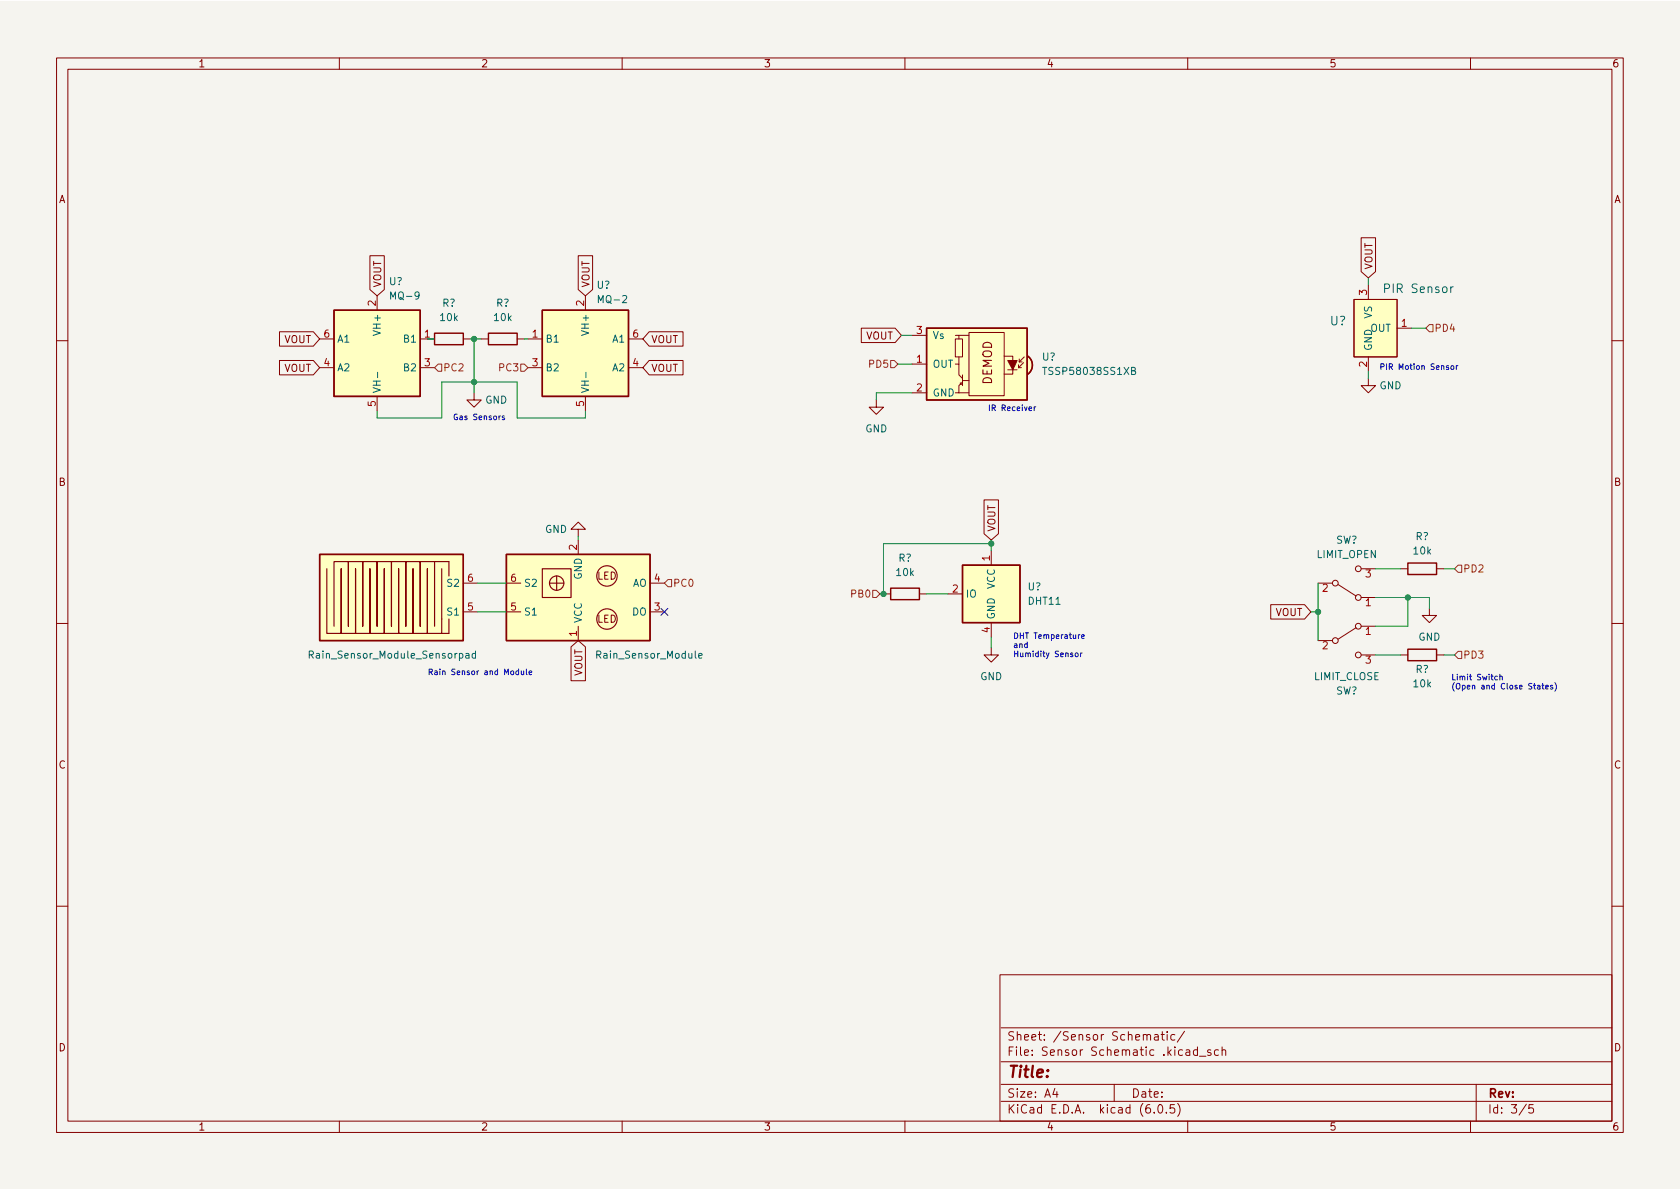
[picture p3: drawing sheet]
<svg xmlns="http://www.w3.org/2000/svg" width="297mm" height="210mm" viewBox="0 0 297 210" stroke-linecap="round" stroke-linejoin="round" font-family="sans-serif">
<path d="M0 .2h297v210.1h-297z" fill="#f5f4ef" stroke="#f5f4ef" stroke-width=".18"/>
<g fill="none" stroke="#840000" stroke-width=".18">
<path d="M10 10.2h277v190.1h-277zM12 12.2h273v186.1h-273zM60 10.2v2M110 10.2v2M160 10.2v2M210 10.2v2M260 10.2v2M49.4 58.7h6l1.1 1.2-1.1 1.3h-6zM56.5 59.9h2.6M65.4 45.2h2.5v6l-1.2 1.1-1.3-1.1zM66.7 52.3v2.6M74.3 59.9h2.5"/>
<path d="M81.9 59.9h1.3M85.1 59.9h1.3M91.4 59.9h1.3M93.3 59.9h2.6M102.2 45.2h2.6v6l-1.3 1.1-1.3-1.1zM103.5 52.3v2.6M111.1 59.9h2.6M114.8 58.7h6v2.5h-6l-1.1-1.3zM152.3 58h6l1.1 1.3-1.1 1.3h-6zM161.3 59.3h2.5M168.9 59.9h1.3v3.2h-1.3zM168.9 59.3h.6v.6"/>
<path d="M169.5 59.3h1.8M171.3 58.8h6.2v11.2h-6.2zM239.4 53h7.6v10.1h-7.6zM240.7 42h2.5v6l-1.3 1.1-1.2-1.1zM241.9 50.4v2.6M247 58h2.6M10 60.2h2M49.4 63.7h6l1.1 1.3-1.1 1.3h-6zM56.5 65h2.6M66.7 70.1v2.5M74.3 65h2.5M83.8 69.5v1.2h1.3l-1.3 1.3-1.3-1.3h1.3"/>
<path d="M93.3 65h2.6M103.5 70.1v2.5M111.1 65h2.6M114.8 63.7h6v2.6h-6l-1.1-1.3zM154.9 70.7v1.3h1.3l-1.3 1.3-1.2-1.3h1.2M161.3 69.5h2.5M161.3 64.4h2.5M168.9 64.4h.6v1.9l.7 .6M169.5 69.5h1.8M169.5 63.1v1.3M169.8 67.7v.2h.3M170.2 67.6l-.7 .6v1.3h-.6"/>
<path d="M170.2 67.3h1.1M170.2 66.3v1.9M177.5 63h1.6v3.2h-1.6M178.2 65.4h1.6M180.1 65h.5M180.1 64.5v.5M180.2 64h.5M180.2 63.5v.5M181 64.1l-.9 .9M181.1 63.1l-.9 .9M241.9 66.9v1.3h1.3l-1.3 1.3-1.2-1.3h1.2M241.9 63.1v2.6"/>
<path d="M285 60.2h2M102.2 93.6h1.3l-1.3-1.3-1.2 1.3h1.2v1.3M102.2 95.5v2.5M174 88.4h2.5v6l-1.2 1.1-1.3-1.1zM175.3 97.4v2.5M10 110.2h2M81.9 108.2h2.6M81.9 103.1h2.6M89.5 108.2h2.6M89.5 103.1h2.6M101 114.4l1.2-1.1 1.3 1.1v6h-2.5zM102.2 110.7v2.6"/>
<path d="M114.9 108.2h2.6M114.9 103.1h2.6M156.2 105h1.3M162.6 105h1.2M167.6 105h2.6M175.3 114.5v1.3h1.2l-1.2 1.3-1.3-1.3h1.3M175.3 110.1v2.5M224.7 106.9h6l1.1 1.3-1.1 1.3h-6zM233 103.1h2.6M233 113.3h2.6M236.6 103.4l3.2 2M239.8 111l-3.2 2"/>
<path d="M240.7 110.7h2.5M240.7 115.8h2.5M240.7 105.7h2.5M240.7 100.6h2.5M247.6 115.8h1.3M247.6 100.6h1.3M252.7 107.6v1.2h1.3l-1.3 1.3-1.2-1.3h1.2M254 115.8h1.3M254 100.6h1.3M285 110.2h2M10 160.2h2M176.8 172.4h108.2v25.9h-108.2z"/>
<path d="M285 160.2h2M60 198.3v2M110 198.3v2M160 198.3v2M177 194.8h108M177 191.8h108M177 187.8h108M177 181.8h108M186.5 192.5l-.4 1h1M186.9 193v1M197 191.8v3M204.1 196.7v.1"/>
<path d="M204.1 183h.6l.1 .9M204.8 183.3l-.5 .1a.29 .29 0 0 0-.2 .2 .29 .29 0 0 0 .2 .3h.5M204.9 195.4l.2-.1a.81 .81 0 0 1 .6 .7 .81 .81 0 0 1-.3 .8h-.2a.81 .81 0 0 1-.6-.6 .81 .81 0 0 1 .3-.8zM205.3 182.9h.6M205.5 182.4v1.3l.4 .2M206.2 196.7v.1M206.4 182.4v.2M206.4 182.9v1M207.6 195.3h-.7v.7l.2-.1 .5 .1 .1 .2-.1 .5-.2 .1-.5-.1M207.7 183l-.4-.1-.3 .3v.4l.1 .3h.6M208.2 195.1a1.72 1.72 0 0 1 0 2.3M209.4 182.4l-1.3 1.9"/>
<path d="M210 198.3v2M211.7 185.7l-.4-.1-.3 .3v.4l.1 .3h.6M211.7 185.1v1.5M212.1 186.8h1.1M214.1 185.7l-.4-.1-.2 .2 .1 .3 .5 .1v.4h-.6M215.4 185.7l-.4-.1-.3 .3v.4l.2 .3h.5M216.1 185.8l.2-.2 .3 .1 .1 .9M216.1 185.1v1.5M260 198.3v2M261 191.8v6.5M269.9 195.3l-1.3 1.9M271.1 195.3h-.7l-.1 .7 .2-.1 .5 .1 .2 .2-.1 .5-.2 .1-.6-.1"/>
<circle cx="236.1" cy="113.3" r=".51"/>
<circle cx="236.1" cy="103.1" r=".51"/>
<circle cx="240.2" cy="110.7" r=".51"/>
<circle cx="240.2" cy="100.6" r=".51"/>
<circle cx="240.2" cy="105.7" r=".51"/>
<circle cx="240.2" cy="115.8" r=".51"/>
</g>
<g fill="#ffffc2" stroke="#ffffc2" stroke-width=".18">
<path d="M56.5 98h25.4v15.3h-25.4z"/>
<path d="M170.2 99.9h10.1v10.2h-10.1z"/>
<path d="M181.7 63a1.97 1.97 0 0 1 0 3.2l-1.1-1.6z"/>
<path d="M163.8 58h17.8v12.7h-17.8z"/>
<path d="M239.4 53h7.6v10.1h-7.6z"/>
<path d="M95.9 54.9h15.2v15.2h-15.2z"/>
<path d="M59.1 54.9h15.2v15.2h-15.2z"/>
<path d="M89.5 98h25.4v15.3h-25.4z"/>
</g>
<path d="M59.1 54.9h15.2v15.2h-15.2zM76.8 58.9h5.1v2.1h-5.1zM86.4 58.9h5v2.1h-5zM95.9 54.9h15.2v15.2h-15.2zM163.8 58h17.8v12.7h-17.8zM181.7 63a1.97 1.97 0 0 1 0 3.2M56.5 98h25.4v15.3h-25.4zM89.5 98h25.4v15.3h-25.4zM170.2 99.9h10.1v10.2h-10.1zM248.9 99.6h5.1v2h-5.1zM157.5 104h5.1v2h-5.1zM248.9 114.8h5.1v2h-5.1z" fill="none" stroke="#840000" stroke-width=".25"/>
<g fill="none" stroke="#840000" stroke-width=".2">
<path d="M76.8 99.3h2.6zM79.4 99.3v2.5zM57.8 100.6v11.4h2.5v-11.4v11.4h2.6v-11.4v11.4h2.5v-11.4v11.4h2.5v-11.4v11.4h2.6v-11.4v11.4h2.5v-11.4v11.4h2.6v-11.4v11.4h2.5v-2.5M59.1 110.7v-11.4h2.5v11.4v-11.4h2.5v11.4v-11.4h2.6v11.4v-11.4h2.5v11.4v-11.4h2.6v11.4v-11.4h2.5v11.4v-11.4h2.5v11.4M78.1 100.6v8.9zM78.1 112h1.3zM79.4 109.5v2.5zM95.9 100.6h5.1v5.1h-5.1zM97.2 103.1h2.5M98.4 101.8v2.6"/>
<circle cx="98.4" cy="103.1" r="1.27"/>
<circle cx="107.3" cy="109.5" r="1.8"/>
<circle cx="107.3" cy="101.8" r="1.8"/>
</g>
<path d="M256.9 50.7l-.3 .1-.1 .2M66.8 65.8v1M103.6 65.8v1M184.4 65h.7M200.1 65.6l.5-.1 .1-.2v-.2l-.6-.1v1.2h.5l.1-.1 .1-.3-.3-.2M54.7 115.8l.6-.1 .1-.2-.1-.3-.6-.1v1.3M82.4 115.6h.5v.8M82.9 115.8l-.4 .1-.2 .2 .2 .3 .4-.1M84.1 115.6l-.4-.1-.2 .3 .1 .5h.5M84.1 115.1v1.3M123.5 116l.6-.2v-.2l-.4-.1-.2 .2 .1 .6h.5" fill="none" stroke="#006464" stroke-width=".18"/>
<path d="M178.2 63.7h1.6l-.7 1.7z" fill="#840000" stroke="#840000" stroke-width=".18"/>
<path d="M252.7 57.4h.7v1.3h-.7l-.6-.7zM77.5 64.4h.6v1.3h-.6l-.7-.7zM92.1 64.4h.6l.6 .6-.6 .7h-.6zM157.5 63.7h.6l.6 .7-.6 .6h-.6zM257.8 99.9h.6v1.3h-.6l-.6-.6zM118.1 102.5h.6v1.3h-.6l-.6-.7zM154.3 104.4h.6l.7 .6-.7 .7h-.6zM257.8 115.2h.6v1.3h-.6l-.6-.7z" fill="none" stroke="#725600" stroke-width=".18"/>
<g fill="none" stroke="#0000c2" stroke-width=".18">
<path d="M88.5 73.6l-.3 .1M89.2 73.6h-.3l-.1 .1v.1l.4 .1v.3h-.4M181.9 72.3l.5-.1v-.2l-.3-.1-.2 .2 .1 .5h.4M182.8 71.9v.7M183.1 71.9l-.3 .2M256.1 64.7h-.2l-.2 .1 .1 .1 .3 .1v.3h-.4M256.6 64.8l.1-.1 .3 .1v.5l-.4-.1zM257.5 64.7v.6M257.8 64.7l-.3 .2M91.7 118.7l-.3-.1-.2 .2 .1 .5h.4M91.7 118.3v1M92.2 118.6v.7l.4-.1"/>
<path d="M92.6 118.6v.7M93.1 118.3v.9l.1 .1M93.5 119l.5-.1v-.2l-.3-.1-.2 .2 .1 .5h.4M190.2 115.5h.2l.2 .2v.2l-.2 .2-.3-.2zM191 112.2l-.3 .2M191.1 115.5v.6M191.2 112.6l.5-.1v-.2l-.3-.1-.2 .2 .1 .5h.4M191.3 115.5l-.2 .2M264.8 119.6h-.3l-.2 .2 .1 .4h.4M265.2 119.7l.4-.1v.6M265.2 119.2v1M271.9 121.2h.3l.1 .6"/>
<path d="M272.3 121.4l-.5 .2 .2 .2h.3M272.6 121.2h.4M272.8 120.8v.9l.2 .1M273.3 121.5l.5-.1-.1-.2h-.3l-.1 .1v.5h.4M274.5 121.2h-.2l-.2 .1 .1 .2 .3 .1v.2h-.4M274.9 120.7a1.14 1.14 0 0 1 0 1.5"/>
</g>
<g fill="none" stroke="#009600" stroke-width=".18">
<path d="M75.6 59.9h1.2M83.2 59.9h1.9M83.8 59.9v9.6M92.7 59.9h.6M159.4 59.3h1.9M241.9 49.1v1.3M249.6 58h2.5M66.7 72.6v1.3h11.4v-6.3h13.3v6.3h12.1v-1.3M158.7 64.4h2.6M161.3 69.5h-6.4v1.2M241.9 65.7v1.2M102.2 94.9v.6"/>
<path d="M175.3 95.5v1.9M175.3 96.1h-19.1v8.9h-.6M84.5 103.1h5M84.5 108.2h5M163.8 105h3.8M175.3 112.6v1.9M231.8 108.2h1.2M233 103.1v10.2M243.2 115.8h4.4M243.2 105.7h9.5v1.9M243.2 100.6h4.4M248.9 105.7v5h-5.7"/>
<path d="M255.3 115.8h1.9M255.3 100.6h1.9"/>
</g>
<path d="M116.9 107.6l1.2 1.2M118.1 107.6l-1.2 1.2" fill="none" stroke="#000084" stroke-width=".18"/>
<g fill="#009600" stroke="#009600" stroke-width=".18">
<circle cx="248.9" cy="105.7" r=".46"/>
<circle cx="83.8" cy="67.6" r=".46"/>
<circle cx="83.8" cy="59.9" r=".46"/>
<circle cx="233" cy="108.2" r=".46"/>
<circle cx="156.2" cy="105" r=".46"/>
<circle cx="175.3" cy="96.1" r=".46"/>
</g>
<text font-size="2.8" fill="#840000" x="178" y="190.6">Title:</text>
<g font-size="2.1" fill="#006464">
<text x="245.1" y="51.8">PIR Sensor</text>
<text x="235.2" y="57.5">U?</text>
</g>
<g font-size="2.1" fill="#840000">
<text x="175.4" y="68.1" transform="rotate(-90 175.4 68.1)">DEMOD</text>
<text x="178" y="184">Sheet: /Sensor Schematic/</text>
<text x="178" y="186.7">File: Sensor Schematic .kicad_sch</text>
<text x="178" y="196.9">KiCad E.D.A. kicad (6.0.5)</text>
<text x="178" y="194.1">Size: A4</text>
<text x="200" y="194.1">Date:</text>
<text x="263" y="194.1">Rev:</text>
<text x="263" y="196.9">Id: 3/5</text>
</g>
<g font-size="1.8" fill="#840000">
<text x="35" y="11.9">1</text>
<text x="85" y="11.9">2</text>
<text x="135" y="11.9">3</text>
<text x="185" y="11.9">4</text>
<text x="235" y="11.9">5</text>
<text x="285" y="11.9">6</text>
<text x="10.3" y="35.9">A</text>
<text x="285.3" y="35.9">A</text>
<text x="242.7" y="47.7" transform="rotate(-90 242.7 47.7)">VOUT</text>
<text x="67.4" y="50.9" transform="rotate(-90 67.4 50.9)">VOUT</text>
<text x="104.2" y="50.9" transform="rotate(-90 104.2 50.9)">VOUT</text>
<text x="50.2" y="65.7">VOUT</text>
<text x="50.2" y="60.7">VOUT</text>
<text x="115.1" y="60.7">VOUT</text>
<text x="115.1" y="65.7">VOUT</text>
<text x="153" y="60">VOUT</text>
<text x="10.3" y="85.9">B</text>
<text x="285.3" y="85.9">B</text>
<text x="176" y="94.1" transform="rotate(-90 176 94.1)">VOUT</text>
<text x="105.5" y="102.5">LED</text>
<text x="105.5" y="110.1">LED</text>
<text x="225.4" y="108.9">VOUT</text>
<text x="103" y="119.6" transform="rotate(-90 103 119.6)">VOUT</text>
<text x="10.3" y="135.9">C</text>
<text x="285.3" y="135.9">C</text>
<text x="10.3" y="185.9">D</text>
<text x="285.3" y="185.9">D</text>
<text x="35" y="199.9">1</text>
<text x="85" y="199.9">2</text>
<text x="135" y="199.9">3</text>
<text x="185" y="199.9">4</text>
<text x="235" y="199.9">5</text>
<text x="285" y="199.9">6</text>
</g>
<g font-size="1.8" fill="#006464">
<text x="68.8" y="50.4">U?</text>
<text x="69.3" y="53">MQ-9</text>
<text x="105.5" y="51">U?</text>
<text x="106.1" y="53.6">MQ-2</text>
<text x="67.3" y="58.9" transform="rotate(-90 67.3 58.9)">VH+</text>
<text x="77.9" y="56.8">10k</text>
<text x="78.2" y="54.2">R?</text>
<text x="87.4" y="56.8">10k</text>
<text x="87.7" y="54.2">R?</text>
<text x="104.1" y="58.9" transform="rotate(-90 104.1 58.9)">VH+</text>
<text x="164.8" y="59.9">Vs</text>
<text x="242.3" y="58.7">OUT</text>
<text x="242.6" y="56.3" transform="rotate(-90 242.6 56.3)">VS</text>
<text x="59.6" y="65.7">A2</text>
<text x="59.6" y="60.6">A1</text>
<text x="71.5" y="60.6">B1</text>
<text x="71.5" y="65.7">B2</text>
<text x="96.4" y="60.6">B1</text>
<text x="96.4" y="65.7">B2</text>
<text x="108.4" y="65.7">A2</text>
<text x="108.4" y="60.6">A1</text>
<text x="164.8" y="65">OUT</text>
<text x="184.3" y="63.7">U?</text>
<text x="242.6" y="62.1" transform="rotate(-90 242.6 62.1)">GND</text>
<text x="67.3" y="69.6" transform="rotate(-90 67.3 69.6)">VH-</text>
<text x="85.8" y="71.4">GND</text>
<text x="104.1" y="69.6" transform="rotate(-90 104.1 69.6)">VH-</text>
<text x="164.8" y="70.1">GND</text>
<text x="185" y="66.3">TSSP58038SS1XB</text>
<text x="243.9" y="68.8">GND</text>
<text x="153" y="76.4">GND</text>
<text x="96.4" y="94.2">GND</text>
<text x="250.3" y="95.5">R?</text>
<text x="158.5" y="101.8">10k</text>
<text x="158.8" y="99.3">R?</text>
<text x="232.8" y="98.7">LIMIT_OPEN</text>
<text x="236.2" y="96.1">SW?</text>
<text x="250" y="98">10k</text>
<text x="79.2" y="103.8">S2</text>
<text x="92.6" y="103.8">S2</text>
<text x="102.9" y="102.5" transform="rotate(-90 102.9 102.5)">GND</text>
<text x="111.8" y="103.8">AO</text>
<text x="170.7" y="105.7">IO</text>
<text x="175.9" y="104.2" transform="rotate(-90 175.9 104.2)">VCC</text>
<text x="181.7" y="104.4">U?</text>
<text x="181.9" y="106.9">DHT11</text>
<text x="79.2" y="108.8">S1</text>
<text x="92.6" y="108.8">S1</text>
<text x="102.9" y="110.2" transform="rotate(-90 102.9 110.2)">VCC</text>
<text x="111.8" y="108.8">DO</text>
<text x="175.9" y="109.6" transform="rotate(-90 175.9 109.6)">GND</text>
<text x="250.8" y="113.3">GND</text>
<text x="55.3" y="116.5">Rain_Sensor_Module_Sensorpad</text>
<text x="105.8" y="116.5">Rain_Sensor_Module</text>
<text x="250.3" y="119">R?</text>
<text x="173.3" y="120.3">GND</text>
<text x="232.3" y="120.3">LIMIT_CLOSE</text>
<text x="236.2" y="122.8">SW?</text>
<text x="250" y="121.5">10k</text>
</g>
<g font-size="1.8" fill="#a90000">
<text x="241.7" y="52.2" transform="rotate(-90 241.7 52.2)">3</text>
<text x="57.3" y="59.7">6</text>
<text x="66.4" y="54.1" transform="rotate(-90 66.4 54.1)">2</text>
<text x="75.1" y="59.7">1</text>
<text x="94.1" y="59.7">1</text>
<text x="103.3" y="54.1" transform="rotate(-90 103.3 54.1)">2</text>
<text x="111.9" y="59.7">6</text>
<text x="162.1" y="59">3</text>
<text x="247.8" y="57.8">1</text>
<text x="57.3" y="64.8">4</text>
<text x="75.1" y="64.8">3</text>
<text x="94.1" y="64.8">3</text>
<text x="111.9" y="64.8">4</text>
<text x="162.1" y="64.1">1</text>
<text x="241.7" y="64.9" transform="rotate(-90 241.7 64.9)">2</text>
<text x="66.4" y="71.9" transform="rotate(-90 66.4 71.9)">5</text>
<text x="103.3" y="71.9" transform="rotate(-90 103.3 71.9)">5</text>
<text x="162.1" y="69.2">2</text>
<text x="102" y="97.3" transform="rotate(-90 102 97.3)">2</text>
<text x="175" y="99.2" transform="rotate(-90 175 99.2)">1</text>
<text x="82.7" y="107.9">5</text>
<text x="82.7" y="102.9">6</text>
<text x="90.3" y="107.9">5</text>
<text x="90.3" y="102.9">6</text>
<text x="115.7" y="107.9">3</text>
<text x="115.7" y="102.9">4</text>
<text x="168.4" y="104.8">2</text>
<text x="233.8" y="104.6">2</text>
<text x="241.4" y="107.2">1</text>
<text x="241.4" y="102.1">3</text>
<text x="102" y="112.5" transform="rotate(-90 102 112.5)">1</text>
<text x="175" y="111.9" transform="rotate(-90 175 111.9)">4</text>
<text x="241.4" y="112.3">1</text>
<text x="233.8" y="114.8">2</text>
<text x="241.4" y="117.3">3</text>
</g>
<g font-size="1.8" fill="#725600">
<text x="253.6" y="58.7">PD4</text>
<text x="78.3" y="65.7">PC2</text>
<text x="88.4" y="65.7">PC3</text>
<text x="153.8" y="65">PD5</text>
<text x="258.6" y="101.2">PD2</text>
<text x="118.9" y="103.8">PC0</text>
<text x="150.7" y="105.7">PB0</text>
<text x="258.6" y="116.5">PD3</text>
</g>
<g font-size="1.4" fill="#0000c2">
<text x="243.8" y="65.4">PIR Motion Sensor</text>
<text x="80" y="74.3">Gas Sensors</text>
<text x="174.6" y="72.7">IR Receiver</text>
<text x="179.1" y="113">DHT Temperature</text>
<text x="75.6" y="119.4">Rain Sensor and Module</text>
<text x="179.1" y="114.6">and</text>
<text x="179.1" y="116.2">Humidity Sensor</text>
<text x="256.5" y="120.3">Limit Switch</text>
<text x="256.5" y="121.9">(Open and Close States)</text>
</g>
</svg>
